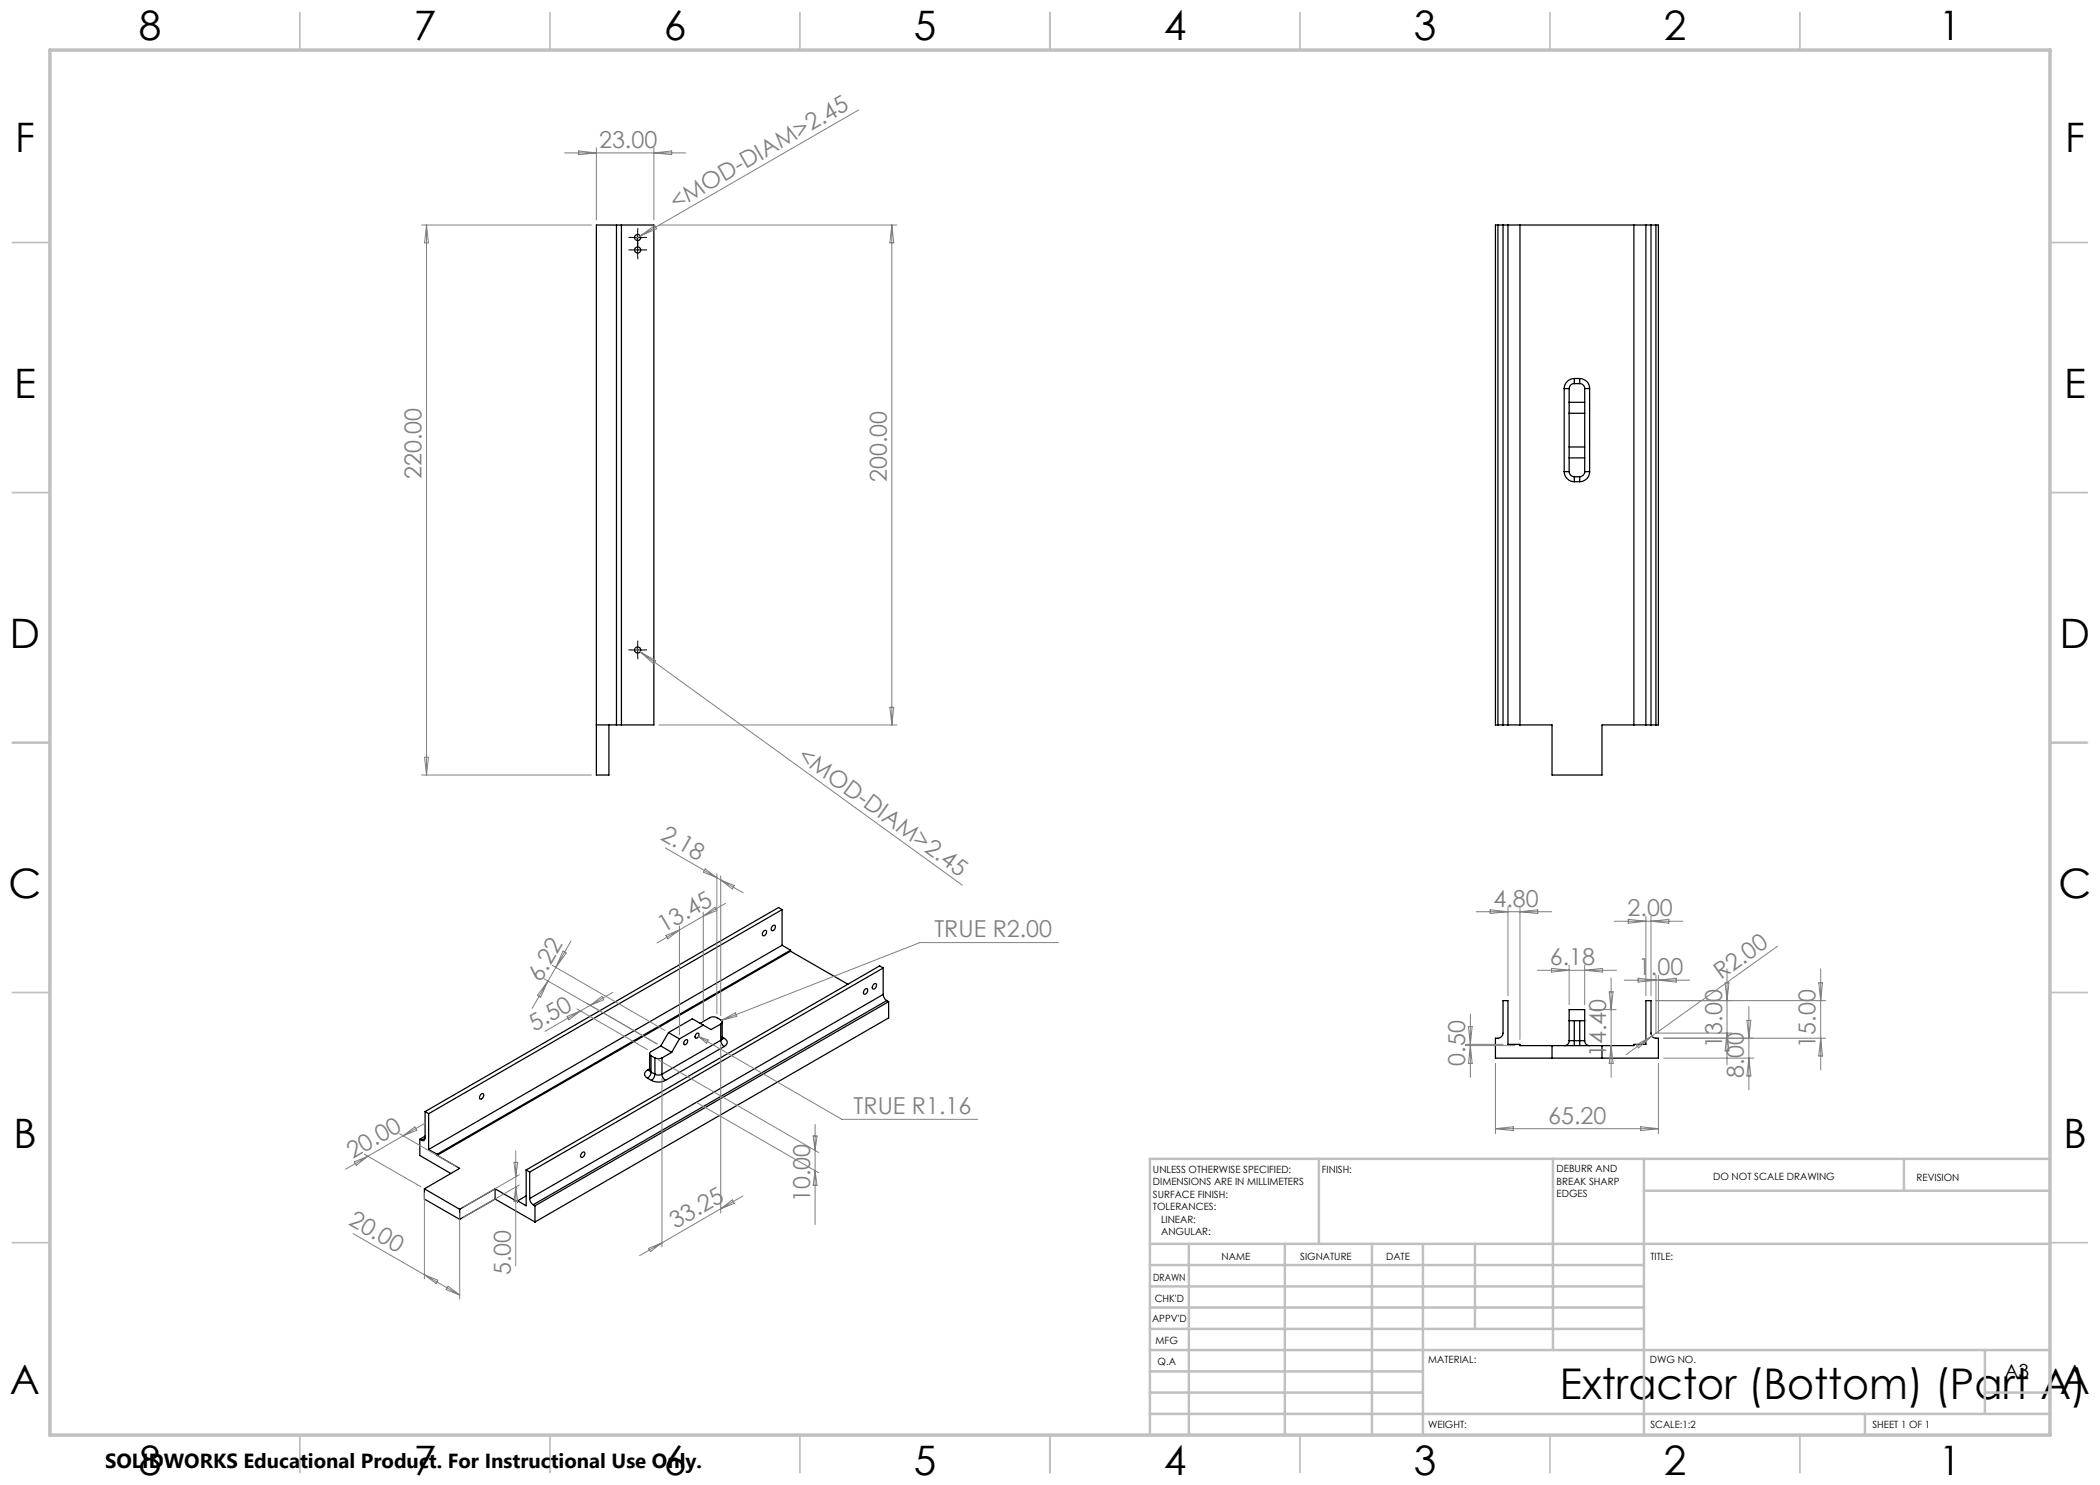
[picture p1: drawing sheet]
<svg xmlns="http://www.w3.org/2000/svg" width="420mm" height="297mm" viewBox="0 0 420 297" stroke-linecap="round" stroke-linejoin="round" font-family="sans-serif">
<g fill="none" stroke="#000" stroke-width=".25">
<path d="M123.3 45h1M123.3 45h-4v110h2.5v-10M123.3 45v100M124.3 45h6.5v100h-6.5M124.3 45v100M299.6 45h1M299.6 45h-.5v100h.5M299.6 45v100M300.6 45h29.6M300.6 45v100M301.6 45v100M304 45v100"/>
<path d="M326.8 45v100M329.2 45v100M330.2 45h1M330.2 45v100M331.2 45h.5v100h-.5M331.2 45v100M312.8 77.7h1M312.8 77.7v16.6M313.8 77.7v16.6M314.9 76.7a1.02 1.02 0 0 0-1.1 1M314.9 75.7a2.05 2.05 0 0 0-2.1 2M314.9 75.7v1"/>
<path d="M314.9 76.7h1M314.9 75.7h1M315.9 76.7a.96 .96 0 0 1 1 1M315.9 75.7a1.99 1.99 0 0 1 2 2M315.9 75.7v1M316.9 77.7h1M316.9 77.7v16.6M317.9 77.7v16.6M312.8 94.3h1M312.8 94.3a2.05 2.05 0 0 0 2.1 2M313.8 94.3a1.09 1.09 0 0 0 1.1 1.1M313.8 82.7h3.1"/>
<path d="M313.8 80.5h3.1M313.8 89.4h3.1M313.8 91.6h3.1M314.9 95.4v.9M314.9 95.4h1M314.9 96.3h1M315.9 95.4v.9M316.9 94.3a1.02 1.02 0 0 1-1 1.1M316.9 94.3h1M317.9 94.3a1.99 1.99 0 0 1-2 2M119.3 145h4M123.3 145h1"/>
<path d="M299.6 145h1M300.6 145h9.8v10h10v-10h9.8M330.2 145h1M152.6 186.3l.5-.2a.61 .61 0 0 1 .1 .7 .61 .61 0 0 1-.7 .3v-.4zM154.6 185.1l.3-.1a.63 .63 0 0 1 .1 .8 .63 .63 0 0 1-.7 .3v-.6zM156.4 181.9l-.7-.4-70.7 40.8M156.4 181.9l-70.7 40.8M156.4 181.9v7.2M156.4 189.1l-70.7 40.8M156.4 189.1l1.7 .9M158.1 190.2l-70.7 40.9M158.1 190.2l11.5 6.6"/>
<path d="M158.1 190l-70.7 40.9M158.1 190v.2M173.1 197.8l.3-.1a.69 .69 0 0 1 0 .8 .69 .69 0 0 1-.6 .3l-.1-.5zM174.7 196.9l.5-.2a.69 .69 0 0 1 0 .7 .69 .69 0 0 1-.6 .4l-.2-.3zM176.6 198.9a1.6 1.6 0 0 0 .7 1.2M176.6 193.6l-70.7 40.8M176.6 193.6v5.3M176.6 198.9l-70.7 40.8M176.6 193.6l-.7-.4-70.7 40.8M96.1 219l.5-.3a.6 .6 0 0 1 0 .8 .6 .6 0 0 1-.7 .2zM129.5 214a.87 .87 0 0 0-.6 .8 .87 .87 0 0 0 .6 .8M129.5 214l.4 .1"/>
<path d="M129.5 215.6l.8 .5M129.9 214v.1M129.9 214l.3 .4M129.9 210.7v3.3M129.9 213.7l-.4 .3M130.2 214.4a1.6 1.6 0 0 1-.7 1.2M130.2 211.1l.8 .5M130.2 214.4l.8 .4M130.2 211.1v3.3M130.3 216.1a3 3 0 0 0 2.8 0M131 211.6a1.5 1.5 0 0 0 1.4 0M131 214.8a1.5 1.5 0 0 0 1.4 0"/>
<path d="M131 214.8a1.6 1.6 0 0 1-.7 1.3M131 211.6v3.2M132.2 209.2l-2 1.1a.43 .43 0 0 0-.3 .4 .43 .43 0 0 0 .3 .4M132.2 209.2l2.1 1.3M132.4 214.8a1.6 1.6 0 0 0 .7 1.3M132.4 211.6v3.2M133.7 206.5l-1.5 2.7M133.7 206.5l2.2 1.3M134.3 210.5l-1.9 1.1M135.9 207.8l-1.6 2.7M137 208.1l.3-.2a.54 .54 0 0 1 .1 .7 .54 .54 0 0 1-.6 .2zM139.2 206.8l.4-.2a.58 .58 0 0 1 .1 .7 .58 .58 0 0 1-.6 .3l-.1-.2z"/>
<path d="M140 204.7l2-1.2a1.5 1.5 0 0 1 1.4 0l.7 .5a.46 .46 0 0 1 .3 .4 .46 .46 0 0 1-.3 .4M140.7 205l-4.8 2.8M140.7 205l-2.2-1.2-4.8 2.7M144.1 208.1a1.6 1.6 0 0 0 .8 1.2M144.1 204.8l-1.9 1.1-1.5-.9M144.1 204.8v3.3M144.1 208.1l-11.7 6.7M144.4 204.4v3.4l-.3 .3M144.4 207.4l.5 .3M144.5 207.6v.2M144.9 207.7a.85 .85 0 0 1 .6 .8 .85 .85 0 0 1-.6 .8M144.9 207.7h-.5"/>
<path d="M144.9 209.3l-11.8 6.8M177.3 200.1l-70.7 40.8M177.3 200.1l.4 .2M177.7 200.3l-70.7 40.9M177.7 200.3v3.3l-70.7 40.8M300.6 200.1h1v8.8h2.4v.2h22.8v-.2h2.4v-8.8h1v6.5a1.12 1.12 0 0 0 1.5 1v4h-32.6v-4a1.16 1.16 0 0 0 1.5-1zM310.4 209.1v2.5M313.8 208.1a.96 .96 0 0 1-1 1M313.8 208.1h1.1M313.8 204.1h1.1M313.8 208.1v-6.2h3.1v6.2M314.9 208.1v1"/>
<path d="M314.9 208.1h1M314.9 204.1v4M314.9 204.1h1M315.9 208.1v1M315.9 208.1h1M315.9 204.1h1M315.9 204.1v4M316.9 208.1a.96 .96 0 0 0 1 1M320.4 209.1v2.5M84 227.9v3.2l6.2 3.6M84 227.9l.3 .1M84.9 237.8l7 4.1"/>
<path d="M84.9 237.8v2l7 4.1M85 227.6a.42 .42 0 0 1-.2 .5 .42 .42 0 0 1-.5-.1M85 222.3v5.3M85 222.3l.7 .4M85 227.2l-1 .7M85 227.6l-.7 .4M85.7 222.7v7.2M85.7 229.9l1.7 1M87.4 231.1l4.5 2.6-7 4.1M87.4 230.9v.2M99 237.8l4.5 2.6v-.2M99 239.8l8 4.6"/>
<path d="M99 237.8v2M99 237.8l-7.1 4.1M99 239.8l-7.1 4.1M105.2 234v7.2l-1.7-1M105.2 234l.7 .4M105.2 239.2l-1.7 1M105.9 239.7a1.6 1.6 0 0 0 .7 1.2M105.9 234.4v5.3M116.3 230.6l.4-.2a.58 .58 0 0 1 .3 .7 .58 .58 0 0 1-.7 .4l-.2-.3zM91.9 241.9v2M106.6 240.9l.4 .3M107 241.2v3.2"/>
<circle cx="127.6" cy="50" r=".61"/>
<circle cx="127.6" cy="47.5" r=".61"/>
<circle cx="127.5" cy="130" r=".62"/>
</g>
<path d="M126.3 50h-.6M126.3 47.5h-.6M127.6 48.7v-.6M127.6 51.2v.6M127.6 46.2v-.6M127.6 48.7v.6M128.8 50h.6M128.8 47.5h.6M126.3 130h-.6M127.6 128.7v-.6M127.6 131.2v.6M128.8 130h.6" fill="none" stroke="#000" stroke-width=".2" stroke-dasharray="15.2 1.3 1.3 1.3" stroke-linecap="butt"/>
<path d="M126.3 50h2.5M126.3 47.5h2.5M127.5 46.2v5.1M126.3 130h2.5M127.5 128.8v2.5" fill="none" stroke="#000" stroke-width=".2"/>
<g fill="none" stroke="#808080" stroke-width=".2">
<path d="M112.9 30.6h24.2M115.7 30.2l3.6 .4-3.6 .3zM119.3 29.6v14.4M130.8 29.6v14.4M130.8 30.6l3.5-.4v.7zM171.7 22l-43.6 25.2M84.3 45h34M85.3 45v110M85.3 45l.4 3.6h-.8zM128.1 47.2l-1.1 .6M128.1 47.2l2.9-2.1 .3 .7zM131.8 45h47.6"/>
<path d="M178.4 45l.4 3.6h-.8zM178.4 45v100M127 129.6l1 .7M128 130.3l64.4 46.7M128 130.3l3.1 1.8-.4 .6zM84.3 155h34M84.9 151.4h.8l-.4 3.6zM131.8 145h47.6M178 141.5h.8l-.4 3.5zM133.1 169.6l10.3 5.9M141 173.8l2.4 1.7-2.7-1.1zM143.4 174.7v28"/>
<path d="M143.4 175.5l.7 .5M144.1 175.2v28M144.1 176l4.5 2.6M144.1 176l2.8 1.1-.4 .7zM108.9 195.8l22.5 13-14.1-8.1M109.6 196.2l-1.5 3.3-.6-.4zM110.5 193.1l22.5 13M111.2 193.5l-4.8 8.2M112.6 190.2l.6 .4-2 2.9zM114.2 188.2l-3 5.3M122.6 198.5l-4.6 2.6M133.2 187.1l2.7-1.1-2.3 1.8z"/>
<path d="M135.9 185.2v21.8M140.7 182.4v21.8M140.7 183.2l-9.3 5.4M140.7 183.2l2.3-1.7 .4 .6zM145.1 180.7l-4.4 2.5M211.7 188.5h-27.7l-39.7 15.6M295.2 182.3h15.1M298 182l3.6 .3-3.6 .4zM301.6 181.3v17.8M304 181.3v26.6M304 182.3l3.6-.3v.7zM307.5 194.1h15.8"/>
<path d="M310.3 193.7l3.5 .4-3.5 .3zM313.8 193v7.9M316.9 193v7.9M316.9 194.1l3.6-.4v.7zM321.8 198.4h.8l-.4 3.5zM322.2 195.6v19.9M322.8 184.3h13.7M324.8 196h13.1M325.6 183.9l3.6 .4-3.6 .3zM327.6 195.6l3.6 .4-3.6 .4zM329.2 183.3v15.8M330.2 183.3v15.8"/>
<path d="M330.2 184.3l3.6-.4v.7zM331.2 195v11.6h15.2M331.7 195v11.6M331.7 196l3.5-.4v.8zM345 196.6h.8l-.4 3.5zM345.4 193.8v19.2M355.5 189.2l-30.3 21.7M363.7 196.6h.8l-.4 3.5zM364.1 193.8v20.2M113.4 203.3l2.7-1.1-2.3 1.8zM115.4 201.8l14.1 8.1M116.1 202.2l-7.1 4.1"/>
<path d="M118 201.1l-1.9 1.1M118 201.1l2.4-1.8 .4 .7zM131.7 212l32 18.5M132.4 215.7v33.7M139.7 207.3l28.7 16.6h27.1M139.7 207.3l1.9 .7-.3 .7zM144.1 208.9v33.7M144.3 204.1l2.8-1.5 .3 .7zM293.1 209.1h9.9M293.1 208.9h7.5M293.7 205.3h.7l-.3 3.6zM294.1 202.8v12.7"/>
<path d="M294.1 209.1l.3 3.6h-.7zM299.1 212.7v14M317.9 201.9h5.3M322.2 209.1l.4 3.6h-.8zM327.3 209l3.1-1.8-2.7 2.4zM331.2 200.1h33.9M331.7 212.7v14M332.7 211.6h18.1M332.7 207.6h32.4M345.4 206.6l.4 3.6h-.8zM349.4 204.1h.8l-.4 3.5zM349.8 201.3v16.7"/>
<path d="M349.8 211.6l.4 3.6h-.8zM364.1 207.6l.4 3.6h-.8zM70.9 232.4l2.7-1.2-2.3 1.8zM72.9 230.9l11.3 6.4M79.9 226.8l11.3 6.5M80.6 227.2l-11.5 6.7M80.6 227.2l2.4-1.8 .4 .7zM84.9 238.6v17.2M85.1 224.6l-4.5 2.6M102.8 232.5h.7l-.3 2.9zM103.2 230.2v22.9M103.2 237.4l.3 2.9h-.7z"/>
<path d="M103.9 237l-11.3 6.5M103.9 234.9l-11.3 6.5M139.3 220.5l24.4 14.1M148.6 239.2l-4.5 2.6M162.6 227.2h.8l-.4 2.9zM163 224.9v20M163 234.2l.4 2.9h-.8zM299.1 225.7h32.6M299.1 225.7l3.5-.3v.7zM328.2 225.4l3.5 .3-3.5 .4zM70.6 246.7l14.3 8.2M84.9 254.9l7 4.1"/>
<path d="M84.9 254.9l2.7 1.1-.4 .7zM89.6 257.2l2.3 1.8-2.7-1.1zM91.9 242.7v17.1M129.7 249.7l2.7-1.1-2.3 1.7zM132.4 248.6l-4.5 2.5M144.1 241.8l-11.7 6.8M144.1 241.8l2.4-1.8 .4 .7z"/>
</g>
<g fill="none" stroke="#c0c0c0" stroke-width=".35">
<path d="M60 2.5v7.5M110 2.5v7.5M160 2.5v7.5M210 2.5v7.5M260 2.5v7.5M310 2.5v7.5M360 2.5v7.5M2.5 48.5h7.5M410 48.5h7.5M2.5 98.5h7.5M410 98.5h7.5M2.5 148.5h7.5"/>
<path d="M410 148.5h7.5M2.5 198.5h7.5M410 198.5h7.5M2.5 248.5h7.5M410 248.5h7.5M60 287v7.5M110 287v7.5M160 287v7.5M210 287v7.5M260 287v7.5M310 287v7.5M360 287v7.5"/>
</g>
<g fill="none" stroke="#c0c0c0" stroke-width=".5">
<path d="M263.8 231.8v17M310.6 231.8v38.2M328.8 231.8v55.2M328.8 238.2h81.2M380.8 231.8v6.4M410 231.8h-180v55.2M230 248.8h180M230 257.3h98.8M230 253h98.8M237.8 248.8v38.2M257 248.8v38.2M274.4 248.8v38.2"/>
<path d="M284.6 248.8v38.2M295 248.8v17M230 265.8h98.8M230 261.5h98.8M230 278.5h54.6M230 274.3h54.6M230 270h180M397 278.5h13M397 270v12.8M230 282.8h180M373 282.8v4.2"/>
</g>
<path d="M10 10h400v277h-400z" fill="none" stroke="#c0c0c0" stroke-width=".7"/>
<text font-size="8.5" x="312" y="279.7">Extractor (Bottom) (Part A)</text>
<g font-size="8.1">
<text x="27.7" y="8">8</text>
<text x="82.7" y="8">7</text>
<text x="132.7" y="8">6</text>
<text x="182.7" y="8">5</text>
<text x="232.7" y="8">4</text>
<text x="282.7" y="8">3</text>
<text x="332.7" y="8">2</text>
<text x="387.7" y="8">1</text>
<text x="3" y="30.4">F</text>
<text x="413" y="30.4">F</text>
<text x="2.8" y="79.6">E</text>
<text x="412.8" y="79.6">E</text>
<text x="2" y="129.6">D</text>
<text x="412" y="129.6">D</text>
<text x="1.7" y="179.6">C</text>
<text x="411.7" y="179.6">C</text>
<text x="2.7" y="229.6">B</text>
<text x="412.7" y="229.6">B</text>
<text x="2" y="278.9">A</text>
<text x="412" y="278.9">A</text>
<text x="27.7" y="295">8</text>
<text x="82.7" y="295">7</text>
<text x="132.7" y="295">6</text>
<text x="182.7" y="295">5</text>
<text x="232.7" y="295">4</text>
<text x="282.7" y="295">3</text>
<text x="332.7" y="295">2</text>
<text x="387.7" y="295">1</text>
</g>
<g font-size="4.7" fill="#808080">
<text x="119.8" y="29.5">23.00</text>
<text x="135.2" y="41.9" transform="rotate(-30 135.2 41.9)">&lt;MOD-DIAM&gt;2.45</text>
<text x="84.3" y="95.8" transform="rotate(-90 84.3 95.8)">220.00</text>
<text x="177.4" y="96.4" transform="rotate(-90 177.4 96.4)">200.00</text>
<text x="159.3" y="151.8" transform="rotate(36 159.3 151.8)">&lt;MOD-DIAM&gt;2.45</text>
<text x="131.9" y="167.7" transform="rotate(30 131.9 167.7)">2.18</text>
<text x="298.7" y="181.3">4.80</text>
<text x="325.5" y="183.2">2.00</text>
<text x="132.7" y="186.6" transform="rotate(-30 132.7 186.6)">13.45</text>
<text x="186.9" y="187.5">TRUE R2.00</text>
<text x="108.2" y="196.7" transform="rotate(-60 108.2 196.7)">6.22</text>
<text x="310" y="193">6.18</text>
<text x="327.6" y="195">1.00</text>
<text x="344.3" y="196.1" transform="rotate(-36 344.3 196.1)">R2.00</text>
<text x="106.9" y="206.3" transform="rotate(-30 106.9 206.3)">5.50</text>
<text x="344.4" y="209.5" transform="rotate(-90 344.4 209.5)">13.00</text>
<text x="363.1" y="209.5" transform="rotate(-90 363.1 209.5)">15.00</text>
<text x="293.1" y="213.1" transform="rotate(-90 293.1 213.1)">0.50</text>
<text x="321.2" y="211.5" transform="rotate(-90 321.2 211.5)">14.40</text>
<text x="348.8" y="215.5" transform="rotate(-90 348.8 215.5)">8.00</text>
<text x="170.7" y="222.9">TRUE R1.16</text>
<text x="309.7" y="224.7">65.20</text>
<text x="70.5" y="231.8" transform="rotate(-30 70.5 231.8)">20.00</text>
<text x="69.5" y="244.9" transform="rotate(30 69.5 244.9)">20.00</text>
<text x="135.1" y="245.8" transform="rotate(-30 135.1 245.8)">33.25</text>
<text x="162" y="240.4" transform="rotate(-90 162 240.4)">10.00</text>
<text x="102.2" y="255" transform="rotate(-90 102.2 255)">5.00</text>
</g>
<text font-size="4.1" x="21" y="293.7">SOLIDWORKS Educational Product. For Instructional Use Only.</text>
<text font-size="3.9" x="400.9" y="275.5">A3</text>
<g font-size="2">
<text x="230.6" y="234.6">UNLESS OTHERWISE SPECIFIED:</text>
<text x="230.6" y="237.1">DIMENSIONS ARE IN MILLIMETERS</text>
<text x="230.6" y="239.6">SURFACE FINISH:</text>
<text x="264.4" y="234.6">FINISH:</text>
<text x="311.3" y="234.5">DEBURR AND</text>
<text x="311.3" y="237">BREAK SHARP</text>
<text x="311.3" y="239.5">EDGES</text>
<text x="342.6" y="236">DO NOT SCALE DRAWING</text>
<text x="383.3" y="236.2">REVISION</text>
<text x="230.6" y="242.1">TOLERANCES:</text>
<text x="232.2" y="244.6">LINEAR:</text>
<text x="232.2" y="247.1">ANGULAR:</text>
<text x="244.3" y="252">NAME</text>
<text x="260" y="251.9">SIGNATURE</text>
<text x="277.2" y="251.9">DATE</text>
<text x="330.1" y="251.9">TITLE:</text>
<text x="230.6" y="256.1">DRAWN</text>
<text x="230.9" y="260.3">CHK'D</text>
<text x="230.4" y="264.4">APPV'D</text>
<text x="231.1" y="268.8">MFG</text>
<text x="231.5" y="273">Q.A</text>
<text x="285.6" y="272.5">MATERIAL:</text>
<text x="330" y="272.5">DWG NO.</text>
<text x="285.6" y="285.5">WEIGHT:</text>
<text x="330.1" y="285.6">SCALE:1:2</text>
<text x="374.5" y="285.6">SHEET 1 OF 1</text>
</g>
</svg>
